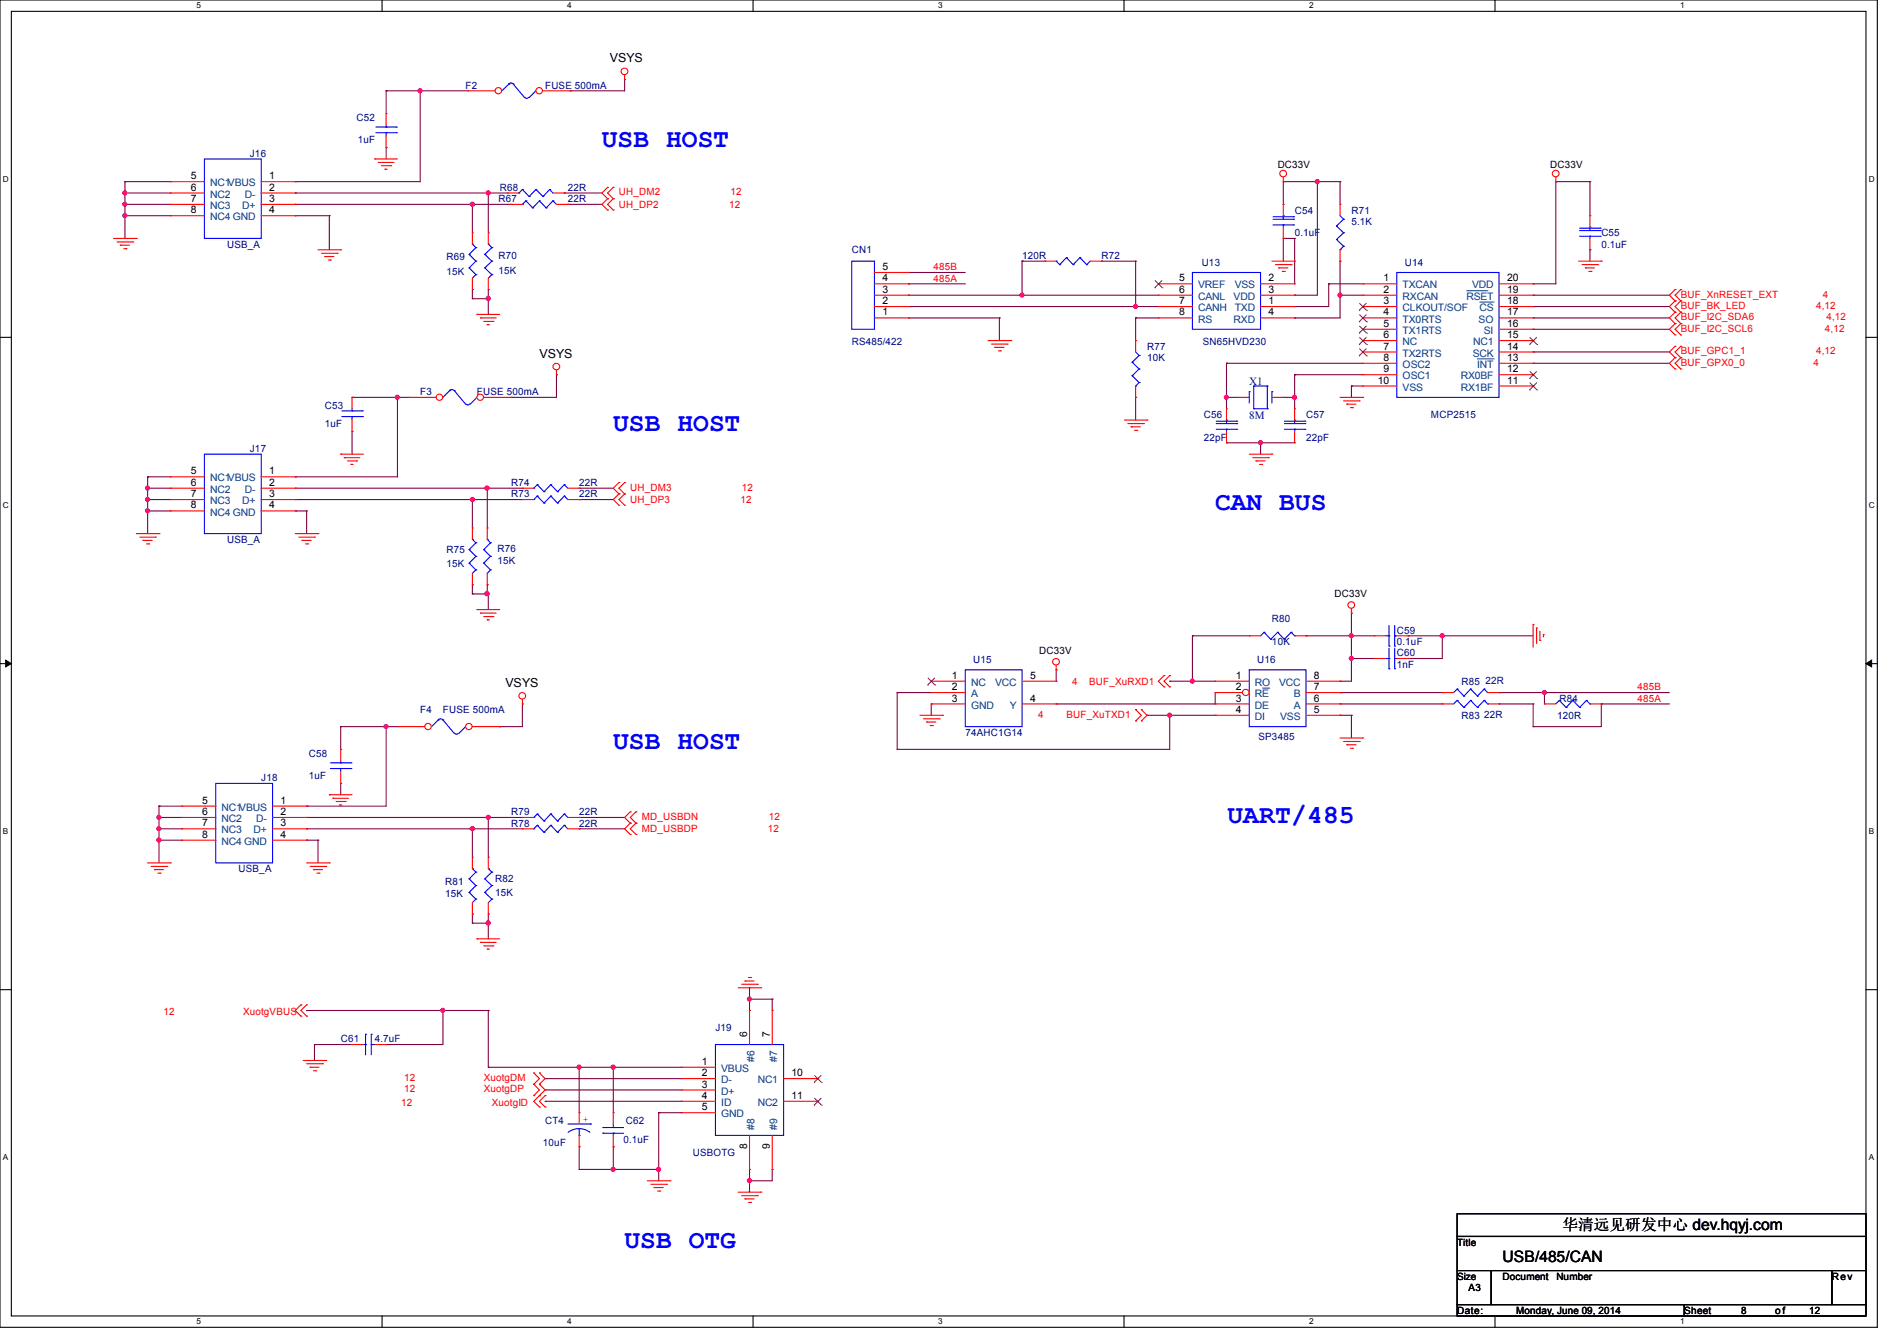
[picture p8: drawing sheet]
<svg xmlns="http://www.w3.org/2000/svg" width="297mm" height="210mm" viewBox="0 0 297 210" stroke-linecap="round" stroke-linejoin="round" font-family="sans-serif">
<path d="M0 0h293.9v207.9h-293.9zM1.8 1.8h290.3v204.3h-290.3z" fill="none" stroke="#000" stroke-width=".17"/>
<g fill="#fff">
<path d="M30.8 .2h.7v1.4h-.7z"/>
<path d="M30.8 206.2h.7v1.4h-.7z"/>
</g>
<path d="M59.8 0v1.8M59.8 206.1v1.8" fill="none" stroke="#000" stroke-width=".17"/>
<g fill="#fff">
<path d="M88.8 .2h.7v1.4h-.7z"/>
<path d="M88.8 206.2h.7v1.4h-.7z"/>
</g>
<path d="M117.9 0v1.8M117.9 206.1v1.8" fill="none" stroke="#000" stroke-width=".17"/>
<g fill="#fff">
<path d="M146.9 .2h.7v1.4h-.7z"/>
<path d="M146.9 206.2h.7v1.4h-.7z"/>
</g>
<path d="M176 0v1.8M176 206.1v1.8" fill="none" stroke="#000" stroke-width=".17"/>
<g fill="#fff">
<path d="M205 .2h.7v1.4h-.7z"/>
<path d="M205 206.2h.7v1.4h-.7z"/>
</g>
<path d="M234.1 0v1.8M234.1 206.1v1.8" fill="none" stroke="#000" stroke-width=".17"/>
<g fill="#fff">
<path d="M263.1 .2h.6v1.4h-.6z"/>
<path d="M263.1 206.2h.6v1.4h-.6z"/>
<path d="M.5 27.3h.9v1.4h-.9z"/>
<path d="M292.6 27.3h.9v1.4h-.9z"/>
<path d="M.5 78.4h.9v1.4h-.9z"/>
<path d="M292.6 78.4h.9v1.4h-.9z"/>
</g>
<path d="M0 52.8h1.8M292.1 52.8h1.8" fill="none" stroke="#000" stroke-width=".17"/>
<g fill="#fff">
<path d="M.5 129.5h.8v1.4h-.8z"/>
<path d="M292.6 129.5h.8v1.4h-.8z"/>
</g>
<path d="M0 103.9h1.8M292.1 103.9h1.8" fill="none" stroke="#000" stroke-width=".17"/>
<path d="M.9 103.4l.9 .5-.9 .5zM292.1 103.9l.9-.5v1z" fill="#000" stroke="#000" stroke-width=".16"/>
<g fill="#fff">
<path d="M.5 180.5h.8v1.4h-.8z"/>
<path d="M292.6 180.5h.8v1.4h-.8z"/>
</g>
<path d="M0 155h1.8M292.1 155h1.8M228.1 190.1h64v3.5h-64zM228.1 193.6h64v5.4h-64zM228.1 199h5.4v5.3h-5.4zM233.5 199h53.3v5.3h-53.3zM286.8 199h5.3v5.3h-5.3zM228.1 204.3h35.6v1.8h-35.6zM263.7 204.3h28.4v1.8h-28.4z" fill="none" stroke="#000" stroke-width=".17"/>
<g fill="none" stroke="#800040" stroke-width=".17">
<path d="M60.5 14.2h.1M60.5 14.2h12.7M60.5 14.2v3.6M65.8 14.2h.1M65.8 14.2v14.2h-19.6M89.2 14.2h.1M97.8 12.4h.1M97.8 12.4v1.8h-8.6M19.6 32h.1M19.6 30.2h.1M19.6 33.8h.1M19.6 28.4h.1"/>
<path d="M19.6 30.2h7.1M19.6 32h7.1M19.6 28.4h7.1M19.6 28.4v8.9M19.6 33.8h7.1M46.2 32h.1M46.2 30.2h.1M46.2 28.4h.1M46.2 33.8h.1M46.2 30.2h33.3M46.2 32h33.8M46.2 33.8h5.4"/>
<path d="M51.6 33.8h.1M51.6 33.8v5.3M60.5 23.1h.1M60.5 23.1v1.8M74 32h.1M74 32v4.4M76.5 30.2h.1M76.5 30.2v6.2M88.3 30.2h.1M88.3 30.2h5.9M88.9 32h.1M88.9 32h5.3"/>
<path d="M200.9 28.4h.1M200.9 37.3h.1M200.9 28.4h8.9M200.9 28.4v3.6M200.9 37.3v3.6M200.9 37.3h1.8M202.7 37.3h.1M202.7 37.3v7.1M206.2 28.4h.1M206.2 28.4v17.8h-3.5M209.8 28.4h.1M209.8 28.4v3.6"/>
<path d="M243.6 28.4h.1M243.6 28.4h5.3M243.6 28.4v16h-3.6M248.9 28.4h.1M248.9 39.1h.1M248.9 28.4v5.4M248.9 39.1v1.8M74 45.3h.1M74 46.8h.1M74 45.3v1.5M74 46.8h2.5M76.5 45.3h.1"/>
<path d="M76.5 46.8h.1M76.5 45.3v3.9M87.1 58.7h.1M87.1 58.7v3.5h-7.1M142.2 49.8h.1M142.2 44.4h.1M142.2 42.7h.1M142.2 46.2h.1M142.2 48h.1M142.2 46.2h39.2M142.2 49.8h14.3M142.2 44.4h8.9"/>
<path d="M142.2 48h39.2M142.2 42.7h8.9M156.5 49.8h.1M156.5 49.8v3.5M160 46.2h.1M160 40.9h.1M160 40.9h3.6M160 40.9v5.3M172.5 40.9h.1M172.5 40.9h5.3M177.8 49.8h.1M177.8 48h.1"/>
<path d="M177.8 40.9h.1M177.8 49.8h3.6M177.8 40.9v7.1M177.8 49.8v3.5M192 56.9h.1M192 56.9h21.4M192 56.9v7.1M202.7 46.2h.1M202.7 58.7h.1M202.7 48h.1M202.7 49.8h.1M202.7 58.7v5.3"/>
<path d="M202.7 58.7h10.7M208 44.4h.1M208 44.4h5.4M208 44.4v3.6h-5.3M209.8 40.9h.1M209.8 46.2h.1M209.8 46.2h3.6M209.8 40.9v8.9h-7.1M240 44.4h.1M240 48h.1M240 49.8h.1M240 51.6h.1"/>
<path d="M240 56.9h.1M240 55.1h.1M240 46.2h.1M240 46.2h21.4M240 49.8h21.4M240 48h21.4M240 51.6h21.4M240 56.9h21.4M240 55.1h21.4M23.1 78.2h.1M23.1 76.5h.1M23.1 74.7h.1"/>
<path d="M23.1 76.5h3.6M23.1 78.2h3.6M23.1 74.7v8.9M23.1 74.7h3.6M46.2 78.2h.1M46.2 74.7h.1M46.2 76.5h.1M46.2 76.5h35.6M46.2 78.2h35.6M55.1 62.2h.1M55.1 67.6h.1M55.1 62.2h8.9"/>
<path d="M55.1 67.6v3.5M62.2 62.2h.1M62.2 62.2v12.5h-16M74 78.2h.1M74 78.2v4.5M76.3 76.5h.1M76.3 76.5v6.2M80 62.2h.1M90.7 76.5h.1M90.7 78.2h.1M90.7 76.5h5.3M90.7 78.2h5.3"/>
<path d="M177.8 62.2h.1M177.8 62.2v3.6M192 62.2h.1M192 69.3h.1M192 62.2h1.8M192 69.3h10.7M197.4 69.3h.1M197.4 69.3v1.8M200.9 62.2h.1M200.9 62.2h1.8M202.7 62.2h.1M211.6 60.5h.1"/>
<path d="M211.6 60.5h1.8M211.6 60.5v1.7M23.1 80h.1M23.1 80h3.6M46.2 80h.1M46.2 80h1.8M48 80h.1M48 80v3.6M74 91.6h.1M74 93h.1M74 91.6v1.4M74 93h2.5"/>
<path d="M76.3 93h.1M76.3 91.6h.1M76.3 91.6v1.4M76.5 93h.1M76.5 93v2.5M186.7 99.6h.1M186.7 99.6h8.9M186.7 99.6v7.1M204.5 99.6h.1M204.5 99.6h10.6M211.6 99.6h.1M211.6 96h.1"/>
<path d="M211.6 96v10.7h-1.8M220.5 99.6h.1M220.5 99.6h19.5M225.8 99.6h.1M225.8 99.6v3.5h-5.3M53.3 113.8h.1M53.3 113.8h8.9M53.3 113.8v3.5M60.5 113.8h.1M60.5 113.8v12.4h-12.5M78.2 113.8h.1M81.8 110.2h.1"/>
<path d="M81.8 110.2v3.6h-3.6M140.5 117.3h.1M140.5 108.5h.1M140.5 108.5v8.8M140.5 108.5h5.3M145.8 110.2h.1M145.8 110.2v1.8M165.4 110.2h.1M165.4 104.9h.1M165.4 104.9v1.8M179.6 112h.1M179.6 112h10.6"/>
<path d="M183.1 112h.1M183.1 106.7h.1M183.1 112v5.3h-42.6M183.1 106.7h7.1M186.7 106.7h.1M190.2 108.5h.1M190.2 108.5v1.7h-24.8M209.8 106.7h.1M209.8 108.5h.1M209.8 112h.1M209.8 110.2h.1M209.8 112h1.8"/>
<path d="M209.8 108.5h16M209.8 110.2h16M211.6 112h.1M211.6 103.1h.1M211.6 112v3.6M211.6 103.1h3.5M220.5 103.1h.1M234.7 108.5h.1M234.7 110.2h.1M234.7 108.5h26.7M234.7 110.2h5.3M240 110.2h.1"/>
<path d="M240 113.8h.1M240 110.2v3.6M241.8 108.5h.1M241.8 108.5v1.7M250.7 110.2h.1M250.7 110.2v3.6h-10.7M250.7 110.2h10.7M24.9 129.8h.1M24.9 128h.1M24.9 131.6h.1M24.9 126.2h.1M24.9 128h3.5"/>
<path d="M24.9 129.8h3.5M24.9 126.2h3.5M24.9 126.2v8.9M24.9 131.6h3.5M48 126.2h.1M48 128h.1M48 129.8h.1M48 131.6h.1M48 128h33.8M48 129.8h33.8M48 131.6h1.8M49.8 131.6h.1"/>
<path d="M49.8 131.6v3.5M53.3 122.7h.1M53.3 122.7v1.8M74 129.8h.1M74 129.8v4.4M76.5 128h.1M76.5 128v6.2M90.7 128h.1M90.7 129.8h.1M90.7 128h7.1M90.7 129.8h7.1M48 158.2h.1"/>
<path d="M48 158.2h28.5M69.3 158.2h.1M69.3 158.2v5.4h-8.8M74 144.6h.1M74 143.1h.1M74 143.1v1.5M74 144.6h2.5M76.5 144.6h.1M76.5 143.1h.1M76.5 158.2h.1M76.5 143.1v3.9M76.5 158.2v8.9"/>
<path d="M117.3 156.5h.1M117.3 154.7h.1M117.3 154.7v3.5M117.3 156.5h3.6M120.9 156.5h.1M120.9 156.5v1.7M49.2 163.6h.1M49.2 163.6h5.9M49.2 163.6v2.5M60.5 163.6h.1M76.5 167.1h.1M76.5 167.1h30.2"/>
<path d="M85.3 168.9h.1M85.3 170.7h.1M85.3 172.5h.1M85.3 168.9h21.4M85.3 170.7h21.4M85.3 172.5h21.4M90.7 167.1h.1M90.7 179.6h.1M90.7 167.1v7.1M90.7 179.6v3.5M96 167.1h.1M96 179.6h.1"/>
<path d="M96 167.1v7.1M96 179.6v3.5M103.1 174.2h.1M103.1 174.2h3.6M103.1 174.2v10.7M90.7 183.1h.1M90.7 183.1h12.4M96 183.1h.1M103.1 183.1h.1M117.3 184.9h.1M117.3 183.1h.1M117.3 183.1v3.6"/>
<path d="M120.9 183.1h.1M120.9 183.1v1.8h-3.6"/>
</g>
<g fill="#f0f" stroke="#f0f" stroke-width=".17">
<circle cx="62.2" cy="62.2" r=".32"/>
<circle cx="74" cy="78.2" r=".33"/>
<circle cx="65.8" cy="14.2" r=".32"/>
<circle cx="76.4" cy="46.7" r=".33"/>
<circle cx="74" cy="32" r=".33"/>
<circle cx="76.4" cy="30.2" r=".32"/>
<circle cx="76.4" cy="144.5" r=".33"/>
<circle cx="74" cy="129.8" r=".33"/>
<circle cx="76.4" cy="128" r=".32"/>
<circle cx="60.4" cy="113.8" r=".32"/>
<circle cx="206.2" cy="28.4" r=".32"/>
<circle cx="192" cy="62.2" r=".32"/>
<circle cx="183.1" cy="112" r=".32"/>
<circle cx="211.6" cy="99.5" r=".32"/>
<circle cx="225.8" cy="99.5" r=".32"/>
<circle cx="186.7" cy="106.7" r=".32"/>
<circle cx="241.8" cy="108.4" r=".32"/>
<circle cx="211.6" cy="103.1" r=".32"/>
<circle cx="209.8" cy="46.2" r=".32"/>
<circle cx="197.3" cy="69.3" r=".32"/>
<circle cx="160" cy="46.2" r=".32"/>
<circle cx="177.8" cy="48" r=".32"/>
<circle cx="202.7" cy="62.2" r=".32"/>
<circle cx="19.5" cy="32" r=".32"/>
<circle cx="19.5" cy="30.2" r=".32"/>
<circle cx="19.5" cy="33.8" r=".32"/>
<circle cx="23.1" cy="76.4" r=".32"/>
<circle cx="23.1" cy="80" r=".32"/>
<circle cx="23.1" cy="78.2" r=".32"/>
<circle cx="76.3" cy="76.4" r=".33"/>
<circle cx="24.9" cy="128" r=".32"/>
<circle cx="24.9" cy="131.6" r=".32"/>
<circle cx="24.9" cy="129.8" r=".32"/>
<circle cx="103.1" cy="183.1" r=".32"/>
<circle cx="96" cy="167.1" r=".32"/>
<circle cx="90.7" cy="167.1" r=".32"/>
<circle cx="96" cy="183.1" r=".32"/>
<circle cx="117.3" cy="156.4" r=".32"/>
<circle cx="117.3" cy="184.9" r=".32"/>
<circle cx="69.3" cy="158.2" r=".32"/>
<circle cx="76.2" cy="93" r=".34"/>
</g>
<g fill="none" stroke="#f00" stroke-width=".17">
<path d="M60.5 17.8h.1M60.5 17.8v1.8M97.8 12.4h.1M97.8 11.7v.7M17.8 37.3h3.5M18.3 37.9h2.5M18.8 38.4h.1M18.8 38.4h1.5M19.4 38.9h.3M19.7 38.9h.1M20.8 37.9h.1M21.3 37.3h.1"/>
<path d="M49.8 39.1h3.5M50.3 39.7h2.5M52.8 39.7h.1M53.3 39.1h.1M58.7 24.9h.1M58.7 24.9h3.5M59.2 25.4h.1M59.2 25.4h2.5M59.7 26h1.5M60.3 26.5h.1M60.3 26.5h.3M60.5 23.1h.1"/>
<path d="M60.5 21.3v1.8M61.2 26h.1M76.5 36.4h.1M76.5 36.4v1.8M95.1 31.1h.1M95.1 29.3h.1M95.1 32.9h.1M95.1 29.3l-.9 .9 .9 .9M95.1 31.1l-.9 .9 .9 .9M96 29.3h.1M96 31.1h.1M96 32.9h.1"/>
<path d="M96 29.3l-.9 .9 .9 .9M96 31.1l-.9 .9 .9 .9M200.9 28.4h.1M200.9 27.7v.7M243.6 28.4h.1M243.6 27.7v.7M50.8 40.2h.1M50.8 40.2h1.5M51.4 40.7h.3M51.7 40.7h.1M74.7 49.2h.1M74.7 49.2h3.5"/>
<path d="M75.2 49.8h.1M75.2 49.8h2.5M75.7 50.3h1.5M76.3 50.8h.1M76.3 50.8h.3M76.5 45.3h.1M76.5 43.6v1.7M77.2 50.3h.1M87.1 58.7h.1M87.1 58v.7M154.7 53.3h3.5M155.2 53.9h2.5"/>
<path d="M155.7 54.4h.1M155.7 54.4h1.5M156.3 54.9h.3M156.6 54.9h.1M157.7 53.9h.1M158.2 53.3h.1M199.1 40.9h3.6M199.7 41.4h2.4M200.2 42h.1M200.2 42h1.4M200.7 42.5h.4M201.1 42.5h.1"/>
<path d="M202.1 41.4h.1M202.7 40.9h.1M247.1 40.9h3.6M247.7 41.4h2.4M248.2 42h.1M248.2 42h1.4M248.8 42.5h.3M249.1 42.5h.1M250.1 41.4h.1M250.7 40.9h.1M262.3 50.7h.1M262.3 52.5h.1"/>
<path d="M262.3 45.3h.1M262.3 47.1h.1M262.3 56h.1M262.3 57.8h.1M262.3 48.9h.1M262.3 54.2h.1M262.3 50.7l-.9 .9 .9 .9M262.3 45.3l-.9 .9 .9 .9M262.3 56l-.9 .9 .9 .9M262.3 47.1l-.9 .9 .9 .9M262.3 48.9l-.9 .9 .9 .9M262.3 54.2l-.9 .9 .9 .9"/>
<path d="M263.1 52.5h.1M263.1 50.7h.1M263.1 47.1h.1M263.1 45.3h.1M263.1 57.8h.1M263.1 56h.1M263.1 48.9h.1M263.1 54.2h.1M263.1 50.7l-.8 .9 .8 .9M263.1 45.3l-.8 .9 .8 .9M263.1 56l-.8 .9 .8 .9M263.1 47.1l-.8 .9 .8 .9"/>
<path d="M263.1 48.9l-.8 .9 .8 .9M263.1 54.2l-.8 .9 .8 .9M26.7 74.7h.1M26.7 76.5h.1M26.7 78.2h.1M26.7 74.7h5.3M26.7 76.5h5.3M26.7 78.2h5.3M40.9 74.7h5.3M40.9 76.5h5.3M40.9 78.2h5.3M46.2 74.7h.1"/>
<path d="M46.2 76.5h.1M46.2 78.2h.1M53.3 71.1h.1M53.3 71.1h3.6M53.9 71.7h.1M53.9 71.7h2.4M54.4 72.2h1.4M54.9 72.7h.1M54.9 72.7h.4M55.8 72.2h.1M96.9 77.3h.1M96.9 75.6h.1"/>
<path d="M96.9 79.1h.1M96.9 75.6l-.9 .9 .9 .8M96.9 77.3l-.9 .9 .9 .9M97.8 75.6h.1M97.8 77.3h.1M97.8 79.1h.1M97.8 75.6l-.9 .9 .9 .8M97.8 77.3l-.9 .9 .9 .9M176 65.8h3.6M176.6 66.3h2.4M177.1 66.8h.1M177.1 66.8h1.4"/>
<path d="M177.6 67.4h.4M178 67.4h.1M179 66.3h.1M179.6 65.8h.1M195.6 71.1h3.5M196.1 71.7h2.5M196.6 72.2h.1M196.6 72.2h1.5M197.2 72.7h.3M197.5 72.7h.1M198.6 71.7h.1M199.1 71.1h.1"/>
<path d="M202.7 64h.1M202.7 69.3h.1M202.7 64v1.8M202.7 67.6v1.7M209.8 62.2h3.6M210.4 62.8h2.4M210.9 63.3h.1M210.9 63.3h1.4M211.4 63.8h.4M211.8 63.8h.1M212.8 62.8h.1M213.4 62.2h.1"/>
<path d="M21.3 83.6h3.6M21.9 84.1h2.4M22.4 84.6h.1M22.4 84.6h1.4M22.9 85.2h.4M23.3 85.2h.1M24.3 84.1h.1M24.9 83.6h.1M26.7 80h.1M26.7 80h5.3M40.9 80h5.3M46.2 80h.1"/>
<path d="M46.2 83.6h3.6M46.8 84.1h2.4M47.3 84.6h.1M47.3 84.6h1.4M47.8 85.2h.4M48.2 85.2h.1M49.2 84.1h.1M49.8 83.6h.1M74 91.6h.1M74 82.7h.1M74 82.7v1.8M74 89.8v1.8"/>
<path d="M74.7 95.5h.1M74.7 95.5h3.5M75.2 96h.1M75.2 96h2.5M75.7 96.6h1.5M76.3 97.1h.1M76.3 91.6h.1M76.3 82.7h.1M76.3 97.1h.3M76.3 82.7v1.8M76.3 89.8v1.8M77.2 96.6h.1"/>
<path d="M195.6 99.6h.1M195.6 99.6h1.8M202.7 99.6h1.8M204.5 99.6h.1M211.6 96h.1M211.6 95.3v.7M215.1 99.6h.1M215.1 99.6h1.8M218.7 99.6h1.8M220.5 99.6h.1M240 97.8h.1M240 97.8v3.5"/>
<path d="M240.6 98.3h.1M240.6 98.3v2.5M241.1 98.8v1.5M241.6 99.4h.1M241.6 99.4v.3M81.8 110.2h.1M81.8 109.5v.7M144 112h3.6M144.6 112.6h2.4M145.1 113.1h.1M145.1 113.1h1.4M145.6 113.6h.4"/>
<path d="M146 113.6h.1M147 112.6h.1M147.6 112h.1M165.4 104.9h.1M165.4 104.2v.7M177.8 112.9h.1M177.8 111.1h.1M177.8 111.1l.9 .9-.9 .9M178.7 111.1h.1M178.7 112.9h.1M178.7 111.1l.9 .9-.9 .9M182.2 107.6h.1"/>
<path d="M182.2 105.8h.1M182.2 105.8l-.8 .9 .8 .9M183.1 107.6h.1M183.1 105.8h.1M183.1 105.8l-.9 .9 .9 .9M209.8 115.6h3.6M210.4 116.1h2.4M210.9 116.6h.1M210.9 116.6h1.4M211.4 117.2h.4M211.8 117.2h.1M212.8 116.1h.1"/>
<path d="M213.4 115.6h.1M215.1 103.1h.1M215.1 103.1h1.8M218.7 103.1h1.8M220.5 103.1h.1M225.8 108.5h.1M225.8 110.2h.1M225.8 108.5h1.8M225.8 110.2h1.8M232.9 108.5h1.8M232.9 110.2h1.8M234.7 108.5h.1"/>
<path d="M234.7 110.2h.1M241.1 100.3h.1M23.1 135.1h3.6M23.7 135.7h2.4M24.2 136.2h.1M24.2 136.2h1.4M24.7 136.7h.4M25.1 136.7h.1M26.1 135.7h.1M26.7 135.1h.1M48 135.1h3.6M48.6 135.7h2.4"/>
<path d="M49.1 136.2h.1M49.1 136.2h1.4M49.6 136.7h.4M50 136.7h.1M51 135.7h.1M51.6 124.5h.1M51.6 135.1h.1M51.6 124.5h3.5M52.1 125h.1M52.1 125h2.5M52.6 125.5h1.5M53.2 126.1h.1"/>
<path d="M53.2 126.1h.3M54.1 125.5h.1M98.7 128.9h.1M98.7 127.1h.1M98.7 130.7h.1M98.7 127.1l-.9 .9 .9 .9M98.7 128.9l-.9 .9 .9 .9M99.6 127.1h.1M99.6 128.9h.1M99.6 130.7h.1M99.6 127.1l-.9 .9 .9 .9M99.6 128.9l-.9 .9 .9 .9"/>
<path d="M47.1 157.4h.1M47.1 159.1h.1M47.1 157.4l-.9 .8 .9 .9M48 157.4h.1M48 159.1h.1M48 157.4l-.9 .8 .9 .9M74.7 147h.1M74.7 147h3.5M75.2 147.6h.1M75.2 147.6h2.5M75.7 148.1h1.5M76.3 148.6h.1"/>
<path d="M76.3 148.6h.3M77.2 148.1h.1M115.6 154.7h3.5M116.1 154.1h2.5M116.6 153.6h.1M116.6 153.6h1.5M117.2 153.1h.3M117.3 158.2h.1M117.3 158.2v5.4M117.5 153.1h.1M118.6 154.1h.1M119.1 154.7h.1"/>
<path d="M120.9 158.2h.1M120.9 158.2v5.4M47.5 166.1h3.5M48 166.6h2.5M48.6 167.1h.1M48.6 167.1h1.4M49.1 167.7h.3M49.4 167.7h.1M50.5 166.6h.1M51 166.1h.1M83.6 168h.1M83.6 169.8h.1"/>
<path d="M83.6 171.6h.1M83.6 168l.9 .9-.9 .9M83.6 169.8l.9 .9-.9 .9M84.5 171.6h.1M84.5 173.4h.1M84.5 169.8h.1M84.5 168h.1M84.5 169.8l.8 .9-1.7 1.8 .9 .9M84.5 168l.8 .9-.8 .9M85.3 171.6h.1M85.3 173.4h.1M85.3 171.6l-.8 .9 .8 .9"/>
<path d="M106.7 167.1h.1M106.7 168.9h.1M106.7 170.7h.1M106.7 172.5h.1M106.7 174.2h.1M106.7 167.1h5.3M106.7 168.9h5.3M106.7 170.7h5.3M106.7 172.5h5.3M106.7 174.2h5.3M117.3 177.8v5.3M120.9 177.8v5.3"/>
<path d="M122.7 168.9h5.3M122.7 172.5h5.3M128 168.9h.1M128 172.5h.1M101.3 184.9h3.6M101.9 185.5h2.5M102.4 186h.1M102.4 186h1.4M103 186.5h.3M103.3 186.5h.1M104.4 185.5h.1M104.9 184.9h.1"/>
<path d="M115.6 186.7h3.5M116.1 187.2h2.5M116.6 187.7h.1M116.6 187.7h1.5M117.2 188.3h.3M117.3 183.1h.1M117.5 188.3h.1M118.6 187.2h.1M119.1 186.7h.1M120.9 183.1h.1"/>
<circle cx="97.8" cy="11.2" r=".52"/>
<circle cx="200.9" cy="27.2" r=".52"/>
<circle cx="243.6" cy="27.2" r=".52"/>
<circle cx="87.1" cy="57.4" r=".52"/>
<circle cx="211.6" cy="94.7" r=".52"/>
<circle cx="81.8" cy="109" r=".52"/>
<circle cx="165.3" cy="103.6" r=".52"/>
</g>
<g fill="none" stroke="#00f" stroke-width=".17">
<path d="M58.8 19.9h3.3M60.5 19.9h.1M60.5 19.6v.3M62.1 19.9h.1M58.8 20.8h3.3M60.5 20.8h.1M60.5 20.8v.5M62.1 20.8h.1M75.9 39.8h.1M75.9 39.8l1.1 1.1M76.5 38.2h.1M76.5 38.2l.5 .6"/>
<path d="M77 38.8h.1M77 38.8l-1.1 1M75.9 42h.1M75.9 42l1.1 1M77 43h.1M77 40.9h.1M77 43l-.5 .6M77 40.9l-1.1 1.1M32 71.1h8.9v12.5h-8.9zM70.4 61.2l.3-.2 .4 .2M70.4 61.2h.1M70.4 61.2l-1.1 1"/>
<path d="M71.1 61.2h.1M71.1 61.2l1.8 2.1M72.9 63.2l.3 .2 .3-.2M74.7 62.2h.1M74.7 62.2l-1.1 1.1M201.1 66.3h3.2M201.1 67.2h3.2M202.7 67.2h.1M202.7 65.8h.1M202.7 65.8v.5M202.7 67.2v.4M204.3 66.3h.1"/>
<path d="M204.3 67.2h.1M73.4 88.2h.1M73.4 86.1h.1M73.4 88.2l1.1 1M73.4 86.1l1.1 1M74 84.5h.1M74 84.5l.5 .5M74.5 89.2h.1M74.5 87.1h.1M74.5 85h.1M74.5 89.2l-.5 .6M74.5 87.1l-1.1 1.1"/>
<path d="M74.5 85l-1.1 1.1M75.7 88.2h.1M75.7 86.1h.1M75.7 88.2l1.1 1M75.7 86.1l1.1 1M76.3 84.5h.1M76.3 84.5l.5 .5M76.8 89.2h.1M76.8 87.1h.1M76.8 85h.1M76.8 89.2l-.5 .6M76.8 87.1l-1.1 1.1"/>
<path d="M76.8 85l-1.1 1.1M197.9 99h.1M197.9 99l-.5 .6M197.9 99l1.1 1.1M200 99h.1M200 99l-1 1.1M200 99l1.1 1.1M202.1 99h.1M202.1 99l-1 1.1M202.1 99l.6 .6M202.7 99.6h.1M216.9 99.6h.6"/>
<path d="M217.5 99.6h.1M217.5 98v3.2M218.4 99.6h.1M218.4 98v3.2M218.4 99.6h.3M199 100.1h.1M201.1 100.1h.1M216.9 103.1h.6M217.5 104.7h.1M217.5 103.1h.1M217.5 101.2h.1M217.5 101.5v3.2"/>
<path d="M218.4 103.1h.1M218.4 104.7h.1M218.4 101.2h.1M218.4 103.1h.3M218.4 101.5v3.2M228.1 107.9h.1M228.1 109.7h.1M228.1 107.9l-.5 .6M228.1 107.9l1.1 1.1M228.1 109.7l-.5 .5M228.1 109.7l1.1 1.1M229.2 109h.1"/>
<path d="M229.2 110.8h.1M230.3 107.9h.1M230.3 109.7h.1M230.3 107.9l-1.1 1.1M230.3 107.9l1 1.1M230.3 109.7l-1.1 1.1M230.3 109.7l1 1.1M231.3 109h.1M231.3 110.8h.1M232.4 107.9h.1M232.4 109.7h.1M232.4 107.9l-1.1 1.1"/>
<path d="M232.4 107.9l.5 .6M232.4 109.7l-1.1 1.1M232.4 109.7l.5 .5M232.9 108.5h.1M232.9 110.2h.1M112 163.6h10.7v14.2h-10.7z"/>
</g>
<path d="M201.1 66h3.2M204.3 66h.1" fill="none" stroke="#00f" stroke-width=".17" stroke-dasharray="46165305"/>
<path d="M127.4 169.5h.1M127.4 173.1h.1M127.5 168.4l1.1 1.1M127.5 171.9l1.1 1.2M128.6 168.4l-1.2 1.1M128.6 171.9l-1.2 1.2M128.6 169.5h.1M128.6 173.1h.1" fill="none" stroke="#804000" stroke-width=".16"/>
<circle cx="68.8" cy="62.2" r=".5" fill="#fff" stroke="#f00" stroke-width=".17"/>
<path d="M64 62.2h.1M64 62.2h4.3" fill="none" stroke="#f00" stroke-width=".17"/>
<circle cx="75.2" cy="62.2" r=".5" fill="#fff" stroke="#f00" stroke-width=".17"/>
<g fill="none" stroke="#f00" stroke-width=".17">
<path d="M213.4 44.4h.1M213.4 46.2h.1M213.4 48h.1M213.4 49.8h.1M213.4 51.6h.1M213.4 53.3h.1M213.4 55.1h.1M213.4 56.9h.1M213.4 58.7h.1M213.4 44.4h5.3M213.4 46.2h5.3M213.4 48h5.3"/>
<path d="M213.4 49.8h5.3M213.4 51.6h5.3M213.4 53.3h5.3M213.4 55.1h5.3M213.4 56.9h5.3M213.4 58.7h5.3M234.7 44.4h5.3M234.7 46.2h5.3M234.7 48h5.3M234.7 49.8h5.3M234.7 51.6h5.3M234.7 53.3h5.3"/>
<path d="M234.7 55.1h5.3M234.7 56.9h5.3M234.7 58.7h5.3M240 58.7h.1M240 56.9h.1M240 55.1h.1M240 53.3h.1M240 51.6h.1M240 49.8h.1M240 48h.1M240 46.2h.1M240 44.4h.1"/>
<path d="M75.7 62.2h4.3M80 62.2h.1M213.4 60.5h.1M213.4 60.5h5.3M234.7 60.5h5.3M240 60.5h.1M190.2 106.7h.1M190.2 106.7h5.4"/>
</g>
<path d="M218.7 42.7h16v19.5h-16zM195.6 104.9h8.9v8.9h-8.9z" fill="none" stroke="#00f" stroke-width=".17"/>
<g fill="none" stroke="#804000" stroke-width=".16">
<path d="M212.8 48.6h.1M212.8 50.4h.1M212.8 52.2h.1M212.8 54h.1M212.8 55.7h.1M212.8 47.5l1.2 1.1M212.8 49.3l1.2 1.1M212.8 51l1.2 1.2M212.8 52.8l1.2 1.2M212.8 54.6l1.2 1.1M213.9 47.5l-1.1 1.1M213.9 49.3l-1.1 1.1"/>
<path d="M213.9 51l-1.1 1.2M213.9 52.8l-1.1 1.2M213.9 54.6l-1.1 1.1M214 48.6h.1M214 50.4h.1M214 52.2h.1M214 54h.1M214 55.7h.1M239.5 59.3h.1M239.5 54h.1M239.5 59.9l1.1 1.2M239.5 58.1l1.1 1.2"/>
<path d="M239.5 52.8l1.1 1.2M240.6 59.9l-1.1 1.2M240.6 58.1l-1.1 1.2M240.6 52.8l-1.1 1.2M240.6 59.3h.1M240.6 54h.1M239.5 61.1h.1M240.6 61.1h.1"/>
</g>
<path d="M229.6 45.5h3.3M231.2 56.2h2.6M231.6 47.3h2.2M232.9 45.5h.1M233.8 56.2h.1M233.8 47.3h.1" fill="none" stroke="#004080" stroke-width=".16"/>
<circle cx="195" cy="108.4" r=".5" fill="#fff" stroke="#f00" stroke-width=".17"/>
<g fill="none" stroke="#f00" stroke-width=".17">
<path d="M26.7 28.4h.1M26.7 30.2h.1M26.7 32h.1M26.7 33.8h.1M26.7 28.4h5.3M26.7 30.2h5.3M26.7 32h5.3M26.7 33.8h5.3M40.9 28.4h5.3M40.9 30.2h5.3M40.9 32h5.3M40.9 33.8h5.3"/>
<path d="M46.2 28.4h.1M46.2 30.2h.1M46.2 32h.1M46.2 33.8h.1M74 36.4h.1M74 36.4v1.8M80 32h.1M80 32h1.8M87.1 32h1.8M88.9 32h.1M200.9 32h.1M200.9 37.3h.1"/>
<path d="M200.9 32v1.8M200.9 35.6v1.7M209.8 32h.1M209.8 32v1.8M209.8 39.1v1.8M248.9 33.8h.1M248.9 39.1h.1M248.9 33.8v1.8M248.9 37.3v1.8M74 45.3h.1M74 43.6v1.7M136.9 49.8h5.3"/>
<path d="M136.9 48h5.3M136.9 46.2h5.3M136.9 44.4h5.3M136.9 42.7h5.3M142.2 49.8h.1M142.2 48h.1M142.2 46.2h.1M142.2 44.4h.1M142.2 42.7h.1M163.6 40.9h.1M163.6 40.9h1.8M170.7 40.9h1.8"/>
<path d="M172.5 40.9h.1M177.8 53.3h.1M177.8 53.3v1.8M181.4 44.4h.1M181.4 46.2h.1M181.4 48h.1M181.4 49.8h.1M181.4 49.8h5.3M181.4 48h5.3M181.4 46.2h5.3M181.4 44.4h5.3M197.4 49.8h5.3"/>
<path d="M197.4 48h5.3M197.4 46.2h5.3M197.4 44.4h5.3M202.7 49.8h.1M202.7 48h.1M202.7 46.2h.1M202.7 44.4h.1M209.8 40.9h.1M81.8 76.5h.1M81.8 78.2h.1M81.8 76.5h1.8M81.8 78.2h1.8"/>
<path d="M88.9 76.5h1.8M88.9 78.2h1.8M90.7 76.5h.1M90.7 78.2h.1M177.8 62.2h.1M177.8 60.5v1.7M192 64h.1M192 69.3h.1M192 64v1.8M192 67.6v1.7M193.8 62.2h.1M193.8 62.2h1.8"/>
<path d="M199.1 62.2h1.8M200.9 62.2h.1M53.3 117.3h.1M53.3 117.3v1.8M145.8 106.7h.1M145.8 108.5h.1M145.8 110.2h.1M145.8 108.5h5.3M145.8 110.2h5.3M145.8 106.7h5.3M160 110.2h5.4M160 106.7h5.4"/>
<path d="M165.4 110.2h.1M165.4 106.7h.1M190.2 108.5h.1M190.2 110.2h.1M190.2 112h.1M190.2 108.5h4.3M190.2 110.2h5.4M190.2 112h5.4M204.5 108.5h5.3M204.5 110.2h5.3M204.5 112h5.3M204.5 106.7h5.3"/>
<path d="M209.8 112h.1M209.8 110.2h.1M209.8 108.5h.1M209.8 106.7h.1M28.4 126.2h.1M28.4 128h.1M28.4 129.8h.1M28.4 131.6h.1M28.4 126.2h5.4M28.4 128h5.4M28.4 129.8h5.4M28.4 131.6h5.4"/>
<path d="M42.7 126.2h5.3M42.7 128h5.3M42.7 129.8h5.3M42.7 131.6h5.3M48 126.2h.1M48 128h.1M48 129.8h.1M48 131.6h.1M53.3 122.7h.1M53.3 120.9v1.8M74 134.2h.1M74 134.2v1.8"/>
<path d="M76.5 134.2h.1M76.5 134.2v1.8M81.8 129.8h.1M81.8 128h.1M81.8 128h1.8M81.8 129.8h1.8M88.9 128h1.8M88.9 129.8h1.8M90.7 129.8h.1M90.7 128h.1M74 143.1h.1M74 141.4v1.7"/>
<path d="M76.5 143.1h.1M76.5 141.4v1.7M55.1 163.6h.1M55.1 163.6h1.8M58.7 163.6h1.8M60.5 163.6h.1M90.7 174.2h.1M90.7 179.6h.1M90.7 174.2v1.8M90.7 177.8v1.8M96 179.6h.1M96 174.2h.1"/>
<path d="M96 174.2v1.8M96 177.8v1.8"/>
</g>
<path d="M197.6 107.8h1.1M198.7 107.8h.1" fill="none" stroke="#004080" stroke-width=".16"/>
<g fill="none" stroke="#00f" stroke-width=".17">
<path d="M79.6 13.1a.54 .54 0 0 1 .7 0M79.7 13.2h.1M79.7 13.2l-1.1 1M80.3 13.2h.1M80.3 13.2l1.8 2.1M82.2 15.2l.3 .2 .3-.2M83.9 14.2h.1M83.9 14.2l-1.1 1.1M32 24.9h8.9v12.4h-8.9zM73.4 39.8h.1M73.4 39.8l1.1 1.1M74 38.2h.1"/>
<path d="M74 38.2l.5 .6M74.5 38.8h.1M74.5 38.8l-1.1 1M81.8 32h.1M82.3 31.5h.1M82.3 31.5l1.1 1.1M82.3 31.5l-.5 .5M83.4 32.6h.1M84.5 31.5h.1M84.5 31.5l1 1.1M84.5 31.5l-1.1 1.1M85.5 32.6h.1"/>
<path d="M86.6 31.5h.1M86.6 31.5l.5 .5M86.6 31.5l-1.1 1.1M199.3 34.3h3.2M199.3 35.2h3.2M200.9 35.2h.1M200.9 33.8h.1M200.9 33.8v.5M200.9 35.2v.4M202.5 34.3h.1M202.5 35.2h.1M209.3 35.4h.1"/>
<path d="M209.3 37.5h.1M209.3 35.4l1.1 1M209.3 37.5l1.1 1.1M209.8 39.1h.1M209.8 33.8l.6 .5M210.4 34.3h.1M210.4 36.4h.1M210.4 38.6h.1M210.4 34.3l-1.1 1.1M210.4 36.4l-1.1 1.1M210.4 38.6l-.6 .5M247.3 36.1h3.2"/>
<path d="M247.3 37h3.2M248.9 37h.1M248.9 35.6h.1M248.9 35.6v.5M248.9 37v.3M250.5 36.1h.1M250.5 37h.1M73.4 42h.1M73.4 42l1.1 1M74.5 43h.1M74.5 40.9h.1M74.5 43l-.5 .6"/>
<path d="M74.5 40.9l-1.1 1.1M133.3 40.9h3.6v10.7h-3.6zM165.4 40.9h.1M165.4 40.9l.5 .5M165.9 41.4h.1M167 40.3h.1M167 40.3l1 1.1M167 40.3l-1.1 1.1M168 41.4h.1M169.1 40.3h.1M169.1 40.3l1 1.1M169.1 40.3l-1.1 1.1"/>
<path d="M170.1 41.4h.1M170.7 40.9l-.6 .5M177.2 56.7h.1M177.2 58.8h.1M177.2 56.7l1.2 1.1M177.2 58.8l1.2 1.1M177.8 55.1l.6 .6M178.4 55.7h.1M178.4 57.8h.1M178.4 59.9h.1M178.4 55.7l-1.2 1M178.4 57.8l-1.2 1"/>
<path d="M178.4 59.9l-.6 .6M186.7 42.7h10.7v8.9h-10.7zM83.6 76.5h.1M83.6 78.2h.1M84.1 75.9h.1M84.1 77.7h.1M84.1 75.9l1.1 1.1M84.1 75.9l-.5 .6M84.1 77.7l1.1 1.1M84.1 77.7l-.5 .5M85.2 77h.1M85.2 78.8h.1"/>
<path d="M86.2 75.9h.1M86.2 77.7h.1M86.2 75.9l1.1 1.1M86.2 75.9l-1 1.1M86.2 77.7l1.1 1.1M86.2 77.7l-1 1.1M87.3 77h.1M87.3 78.8h.1M88.3 75.9h.1M88.3 77.7h.1M88.3 75.9l.6 .6M88.3 75.9l-1 1.1"/>
<path d="M88.3 77.7l.6 .5M88.3 77.7l-1 1.1M177.8 60.5h.1M190.4 66.3h3.2M190.4 67.2h3.2M192 67.2h.1M192 65.8h.1M192 65.8v.5M192 67.2v.4M193.6 66.3h.1M193.6 67.2h.1M195.6 61.3h.1"/>
<path d="M195.6 61.3v1.8M196.3 60.5h.1M196.3 64h.1M196.3 60.5h2.1M196.3 60.5v3.5M196.3 64h2.1M198.4 60.5h.1M198.4 64h.1M198.4 60.5v3.5M199.1 61.3h.1M199.1 61.3v1.8M51.7 119.5h3.2"/>
<path d="M53.3 119.5h.1M53.3 119.1v.4M54.9 119.5h.1M151.1 104.9h8.9v8.9h-8.9zM33.8 122.7h8.9v12.4h-8.9zM51.7 120.4h3.2M53.3 120.4h.1M53.3 120.4v.5M54.9 120.4h.1M73.4 139.7h.1M73.4 137.6h.1M73.4 139.7l1.1 1.1"/>
<path d="M73.4 137.6l1.1 1.1M74 136h.1M74 136l.5 .6M74.5 138.7h.1M74.5 136.6h.1M74.5 138.7l-1.1 1M74.5 136.6l-1.1 1M75.9 139.7h.1M75.9 137.6h.1M75.9 139.7l1.1 1.1M75.9 137.6l1.1 1.1M76.5 136h.1"/>
<path d="M76.5 136l.5 .6M77 138.7h.1M77 136.6h.1M77 138.7l-1.1 1M77 136.6l-1.1 1M83.6 129.8h.1M83.6 128h.1M84.1 129.2h.1M84.1 127.5h.1M84.1 129.2l1.1 1.1M84.1 129.2l-.5 .6M84.1 127.5l1.1 1.1"/>
<path d="M84.1 127.5l-.5 .5M85.2 130.3h.1M85.2 128.6h.1M86.2 129.2h.1M86.2 127.5h.1M86.2 129.2l1.1 1.1M86.2 129.2l-1 1.1M86.2 127.5l1.1 1.1M86.2 127.5l-1 1.1M87.3 130.3h.1M87.3 128.6h.1M88.3 129.2h.1"/>
<path d="M88.3 127.5h.1M88.3 129.2l.6 .6M88.3 129.2l-1 1.1M88.3 127.5l.6 .5M88.3 127.5l-1 1.1M74.5 140.8h.1M74.5 140.8l-.5 .6M77 140.8h.1M77 140.8l-.5 .6M56.9 163.6h.3M57.2 163.6h.1M57.2 162h.1"/>
<path d="M57.2 162v3.2M58.1 162h.1M58.1 163.6h.1M58.1 163.6h.6M58.1 162v3.2M88.9 176h3.6M88.9 177.3a2.81 2.81 0 0 1 3.5 0M90.7 177.8h.1M90.7 176.7v1.1M92.5 176h.1M94.4 176.6h.1M94.4 177.5h.1"/>
<path d="M94.4 176.6h3.2M94.4 177.5h3.2M96 177.5h.1M96 176.6h.1M96 176v.6M96 177.5v.3"/>
</g>
<path d="M199.3 34h3.2M202.5 34h.1M247.3 35.7h3.2M250.5 35.7h.1M190.4 66h3.2M193.6 66h.1" fill="none" stroke="#00f" stroke-width=".17" stroke-dasharray="46165305"/>
<path d="M180.8 45.1h.1M180.8 43.9l1.2 1.2M181.9 43.9l-1.1 1.2M182 45.1h.1M145.2 107.3h.1M145.3 106.2l1.1 1.1M146.4 106.2l-1.2 1.1M146.4 107.3h.1" fill="none" stroke="#804000" stroke-width=".16"/>
<circle cx="78" cy="14.2" r=".5" fill="#fff" stroke="#f00" stroke-width=".17"/>
<path d="M73.2 14.2h.1M73.2 14.2h4.3" fill="none" stroke="#f00" stroke-width=".17"/>
<circle cx="84.4" cy="14.2" r=".5" fill="#fff" stroke="#f00" stroke-width=".17"/>
<path d="M85 14.2h4.2M89.2 14.2h.1M55.1 62.2h.1M55.1 67.6h.1M55.1 62.2v1.8M55.1 65.8v1.8" fill="none" stroke="#f00" stroke-width=".17"/>
<g fill="none" stroke="#00f" stroke-width=".17">
<path d="M53.5 65.2h3.2M53.5 64.3h3.2M55.1 64.3h.1M55.1 65.2h.1M55.1 64v.3M55.1 65.2v.6M56.7 65.2h.1M56.7 64.3h.1M68.6 112.7l.4-.1 .3 .1M68.6 112.7h.1M68.6 112.7l-1 1.1M69.3 112.7h.1"/>
<path d="M69.3 112.7l1.8 2.2M71.2 114.8l.2 .2 .4-.2M72.9 113.8h.1M72.9 113.8l-1.1 1.1"/>
</g>
<circle cx="67" cy="113.8" r=".5" fill="#fff" stroke="#f00" stroke-width=".17"/>
<path d="M62.2 113.8h.1M62.2 113.8h4.3" fill="none" stroke="#f00" stroke-width=".17"/>
<circle cx="73.4" cy="113.8" r=".5" fill="#fff" stroke="#f00" stroke-width=".17"/>
<path d="M79.5 30.2h.1M79.5 30.2h1.7M86.6 30.2h1.7M88.3 30.2h.1M74 113.8h4.2M78.2 113.8h.1M241.8 110.2h.1M241.8 110.2h1.8M248.9 110.2h1.8M250.7 110.2h.1" fill="none" stroke="#f00" stroke-width=".17"/>
<g fill="none" stroke="#00f" stroke-width=".17">
<path d="M81.2 30.2h.1M81.8 29.7h.1M81.8 29.7l1 1.1M81.8 29.7l-.6 .5M82.8 30.8h.1M83.9 29.7h.1M83.9 29.7l1.1 1.1M83.9 29.7l-1.1 1.1M85 30.8h.1M86.1 29.7h.1M86.1 29.7l.5 .5M86.1 29.7l-1.1 1.1"/>
<path d="M244.1 109.7h.1M244.1 109.7l-.5 .5M244.1 109.7l1.1 1.1M245.2 110.8h.1M246.3 109.7h.1M246.3 109.7l-1.1 1.1M246.3 109.7l1 1.1M247.3 110.8h.1M248.4 109.7h.1M248.4 109.7l-1.1 1.1M248.4 109.7l.5 .5M248.9 110.2h.1"/>
</g>
<g fill="#f0f" stroke="#f0f" stroke-width=".17">
<circle cx="62.2" cy="62.2" r=".32"/>
<circle cx="74" cy="78.2" r=".33"/>
<circle cx="65.8" cy="14.2" r=".32"/>
<circle cx="76.4" cy="46.7" r=".33"/>
<circle cx="74" cy="32" r=".33"/>
<circle cx="76.4" cy="30.2" r=".32"/>
<circle cx="76.4" cy="144.5" r=".33"/>
<circle cx="74" cy="129.8" r=".33"/>
<circle cx="76.4" cy="128" r=".32"/>
<circle cx="60.4" cy="113.8" r=".32"/>
<circle cx="206.2" cy="28.4" r=".32"/>
<circle cx="192" cy="62.2" r=".32"/>
<circle cx="183.1" cy="112" r=".32"/>
<circle cx="211.6" cy="99.5" r=".32"/>
<circle cx="225.8" cy="99.5" r=".32"/>
<circle cx="186.7" cy="106.7" r=".32"/>
<circle cx="241.8" cy="108.4" r=".32"/>
<circle cx="211.6" cy="103.1" r=".32"/>
<circle cx="209.8" cy="46.2" r=".32"/>
<circle cx="197.3" cy="69.3" r=".32"/>
<circle cx="160" cy="46.2" r=".32"/>
<circle cx="177.8" cy="48" r=".32"/>
<circle cx="202.7" cy="62.2" r=".32"/>
<circle cx="19.5" cy="32" r=".32"/>
<circle cx="19.5" cy="30.2" r=".32"/>
<circle cx="19.5" cy="33.8" r=".32"/>
<circle cx="23.1" cy="76.4" r=".32"/>
<circle cx="23.1" cy="80" r=".32"/>
<circle cx="23.1" cy="78.2" r=".32"/>
<circle cx="76.3" cy="76.4" r=".33"/>
<circle cx="24.9" cy="128" r=".32"/>
<circle cx="24.9" cy="131.6" r=".32"/>
<circle cx="24.9" cy="129.8" r=".32"/>
<circle cx="103.1" cy="183.1" r=".32"/>
<circle cx="96" cy="167.1" r=".32"/>
<circle cx="90.7" cy="167.1" r=".32"/>
<circle cx="96" cy="183.1" r=".32"/>
<circle cx="117.3" cy="156.4" r=".32"/>
<circle cx="117.3" cy="184.9" r=".32"/>
<circle cx="69.3" cy="158.2" r=".32"/>
<circle cx="76.2" cy="93" r=".34"/>
</g>
<g font-size="4.1" fill="#00f">
<text x="94.2" y="23">USB HOST</text>
<text x="96" y="67.5">USB HOST</text>
<text x="190.2" y="79.9">CAN BUS</text>
<text x="96" y="117.3">USB HOST</text>
<text x="192.2" y="128.8">UART/485</text>
<text x="97.8" y="195.5">USB OTG</text>
</g>
<g font-size="2.5">
<text x="235.2" y="197.7">USB/485/CAN</text>
<text x="244.6" y="192.7">华清远见研发中心 dev.hqyj.com</text>
</g>
<g font-size="1.9">
<text x="95.5" y="9.8">VSYS</text>
<text x="84.5" y="56">VSYS</text>
<text x="79.1" y="107.6">VSYS</text>
</g>
<g font-size="1.7" fill="#000080">
<text x="195.6" y="60.2">X1</text>
<text x="195.6" y="65.6">8M</text>
</g>
<g font-size="1.6" fill="#000080">
<text x="72.9" y="13.9">F2</text>
<text x="85.3" y="13.9">FUSE 500mA</text>
<text x="55.8" y="18.9">C52</text>
<text x="56" y="22.4">1uF</text>
<text x="39.1" y="24.6">J16</text>
<text x="78.2" y="29.9">R68</text>
<text x="88.9" y="29.9">22R</text>
<text x="78.1" y="31.7">R67</text>
<text x="88.9" y="31.7">22R</text>
<text x="202.7" y="33.4">C54</text>
<text x="211.6" y="33.4">R71</text>
<text x="211.6" y="35.2">5.1K</text>
<text x="35.6" y="38.8">USB_A</text>
<text x="69.9" y="40.7">R69</text>
<text x="78.1" y="40.6">R70</text>
<text x="133.4" y="39.7">CN1</text>
<text x="160" y="40.6">120R</text>
<text x="172.5" y="40.6">R72</text>
<text x="188.1" y="41.6">U13</text>
<text x="202.7" y="37">0.1uF</text>
<text x="219.9" y="41.6">U14</text>
<text x="250.7" y="37">C55</text>
<text x="250.7" y="38.8">0.1uF</text>
<text x="69.9" y="43.1">15K</text>
<text x="78.1" y="42.9">15K</text>
<text x="133.4" y="54.1">RS485/422</text>
<text x="179.6" y="54.8">R77</text>
<text x="179.6" y="56.6">10K</text>
<text x="188.3" y="54.1">SN65HVD230</text>
<text x="50.8" y="64">C53</text>
<text x="65.8" y="61.9">F3</text>
<text x="74.7" y="61.9">FUSE 500mA</text>
<text x="188.5" y="65.4">C56</text>
<text x="204.5" y="65.4">C57</text>
<text x="224" y="65.4">MCP2515</text>
<text x="39.1" y="70.8">J17</text>
<text x="50.8" y="66.9">1uF</text>
<text x="188.5" y="69">22pF</text>
<text x="204.5" y="69">22pF</text>
<text x="80" y="76.1">R74</text>
<text x="80" y="77.9">R73</text>
<text x="90.7" y="76.1">22R</text>
<text x="90.7" y="77.9">22R</text>
<text x="35.6" y="85">USB_A</text>
<text x="69.9" y="86.6">R75</text>
<text x="69.9" y="88.7">15K</text>
<text x="77.9" y="86.4">R76</text>
<text x="77.9" y="88.4">15K</text>
<text x="199.1" y="97.5">R80</text>
<text x="199.1" y="101">10K</text>
<text x="218.7" y="99.2">C59</text>
<text x="218.7" y="101">0.1uF</text>
<text x="152.4" y="103.8">U15</text>
<text x="196.8" y="103.8">U16</text>
<text x="218.7" y="102.8">C60</text>
<text x="218.7" y="104.6">1nF</text>
<text x="228.8" y="107.2">R85</text>
<text x="232.6" y="107.1">22R</text>
<text x="65.8" y="111.7">F4</text>
<text x="69.3" y="111.7">FUSE 500mA</text>
<text x="228.8" y="112.6">R83</text>
<text x="232.4" y="112.4">22R</text>
<text x="243.8" y="112.6">120R</text>
<text x="244.2" y="109.9">R84</text>
<text x="48.3" y="118.6">C58</text>
<text x="151.1" y="115.2">74AHC1G14</text>
<text x="197" y="116">SP3485</text>
<text x="40.9" y="122.3">J18</text>
<text x="48.3" y="122">1uF</text>
<text x="80" y="129.5">R78</text>
<text x="80" y="127.7">R79</text>
<text x="90.7" y="129.5">22R</text>
<text x="90.7" y="127.7">22R</text>
<text x="37.3" y="136.6">USB_A</text>
<text x="69.7" y="138.5">R81</text>
<text x="69.7" y="140.5">15K</text>
<text x="77.5" y="138.2">R82</text>
<text x="77.5" y="140.3">15K</text>
<text x="112" y="161.5">J19</text>
<text x="53.3" y="163.2">C61</text>
<text x="58.7" y="163.2">4.7uF</text>
<text x="85" y="179.4">10uF</text>
<text x="85.3" y="176">CT4</text>
<text x="97.6" y="179.1">0.1uF</text>
<text x="98" y="176">C62</text>
<text x="108.5" y="181">USBOTG</text>
</g>
<g font-size="1.6">
<text x="29.9" y="28.1">5</text>
<text x="29.9" y="29.8">6</text>
<text x="42.1" y="28.1">1</text>
<text x="42.1" y="29.8">2</text>
<text x="200" y="26.3">DC33V</text>
<text x="242.7" y="26.3">DC33V</text>
<text x="29.9" y="31.6">7</text>
<text x="29.9" y="33.4">8</text>
<text x="42.1" y="31.6">3</text>
<text x="42.1" y="33.4">4</text>
<text x="138.1" y="47.6">2</text>
<text x="138.1" y="45.8">3</text>
<text x="138.1" y="44.1">4</text>
<text x="138.1" y="42.3">5</text>
<text x="184.6" y="44.1">5</text>
<text x="184.6" y="45.8">6</text>
<text x="184.6" y="47.6">7</text>
<text x="198.6" y="47.6">1</text>
<text x="198.6" y="45.8">3</text>
<text x="198.6" y="44.1">2</text>
<text x="216.6" y="44.1">1</text>
<text x="216.6" y="45.8">2</text>
<text x="216.6" y="47.6">3</text>
<text x="235.9" y="47.6">18</text>
<text x="235.9" y="45.8">19</text>
<text x="235.9" y="44.1">20</text>
<text x="138.1" y="49.4">1</text>
<text x="184.6" y="49.4">8</text>
<text x="198.6" y="49.4">4</text>
<text x="216.6" y="49.4">4</text>
<text x="216.6" y="51.2">5</text>
<text x="216.6" y="53">6</text>
<text x="235.9" y="53">15</text>
<text x="235.9" y="51.2">16</text>
<text x="235.9" y="49.4">17</text>
<text x="216.6" y="54.7">7</text>
<text x="216.6" y="56.5">8</text>
<text x="216.6" y="58.3">9</text>
<text x="235.9" y="58.3">12</text>
<text x="235.9" y="56.5">13</text>
<text x="235.9" y="54.7">14</text>
<text x="215.7" y="60.1">10</text>
<text x="235.9" y="60.1">11</text>
<text x="29.9" y="74.3">5</text>
<text x="29.9" y="76.1">6</text>
<text x="29.9" y="77.9">7</text>
<text x="42.1" y="74.3">1</text>
<text x="42.1" y="76.1">2</text>
<text x="42.1" y="77.9">3</text>
<text x="29.9" y="79.6">8</text>
<text x="42.1" y="79.6">4</text>
<text x="208.9" y="93.6">DC33V</text>
<text x="149" y="106.3">1</text>
<text x="161.3" y="106.3">5</text>
<text x="162.7" y="102.4">DC33V</text>
<text x="193.5" y="106.3">1</text>
<text x="205.7" y="106.3">8</text>
<text x="149" y="108.1">2</text>
<text x="149" y="109.9">3</text>
<text x="161.3" y="109.9">4</text>
<text x="193.5" y="108.1">2</text>
<text x="193.5" y="109.9">3</text>
<text x="193.5" y="111.6">4</text>
<text x="205.7" y="111.6">5</text>
<text x="205.7" y="109.9">6</text>
<text x="205.7" y="108.1">7</text>
<text x="31.7" y="125.9">5</text>
<text x="43.9" y="125.9">1</text>
<text x="31.7" y="127.6">6</text>
<text x="31.7" y="129.4">7</text>
<text x="31.7" y="131.2">8</text>
<text x="43.9" y="127.6">2</text>
<text x="43.9" y="129.4">3</text>
<text x="43.9" y="131.2">4</text>
<text x="109.9" y="166.8">1</text>
<text x="117" y="162.3" transform="rotate(-90 117 162.3)">6</text>
<text x="120.5" y="162.3" transform="rotate(-90 120.5 162.3)">7</text>
<text x="109.9" y="168.5">2</text>
<text x="109.9" y="170.3">3</text>
<text x="109.9" y="172.1">4</text>
<text x="109.9" y="173.9">5</text>
<text x="123.9" y="168.5">10</text>
<text x="123.9" y="172.1">11</text>
<text x="117" y="179.9" transform="rotate(-90 117 179.9)">8</text>
<text x="120.5" y="179.9" transform="rotate(-90 120.5 179.9)">9</text>
<text x="228.1" y="195.1">Title</text>
<text x="228.1" y="200.4">Size</text>
<text x="229.9" y="202.2">A3</text>
<text x="235.2" y="200.4">Document</text>
<text x="243.7" y="200.4">Number</text>
<text x="286.8" y="200.4">Rev</text>
<text x="228.1" y="205.7">Date:</text>
<text x="237.4" y="205.7">Monday, June 09, 2014</text>
<text x="263.7" y="205.7">Sheet</text>
<text x="272.6" y="205.7">8</text>
<text x="277.9" y="205.7">o f</text>
<text x="283.3" y="205.7">12</text>
</g>
<g font-size="1.6" fill="#004080">
<text x="32.9" y="29.2">NC1VBUS</text>
<text x="32.9" y="30.9">NC2</text>
<text x="32.9" y="32.7">NC3</text>
<text x="32.9" y="34.5">NC4 GND</text>
<text x="37.9" y="32.7">D+</text>
<text x="38.3" y="30.9">D-</text>
<text x="187.6" y="45.2">VREF</text>
<text x="187.6" y="46.9">CANL</text>
<text x="193.1" y="46.9">VDD</text>
<text x="193.3" y="45.2">VSS</text>
<text x="219.6" y="45.2">TXCAN</text>
<text x="219.6" y="46.9">RXCAN</text>
<text x="229.6" y="46.9">RSET</text>
<text x="230.5" y="45.2">VDD</text>
<text x="187.6" y="48.7">CANH</text>
<text x="187.6" y="50.5">RS</text>
<text x="193.1" y="50.5">RXD</text>
<text x="193.3" y="48.7">TXD</text>
<text x="219.6" y="48.7">CLKOUT/SOF</text>
<text x="219.6" y="50.5">TX0RTS</text>
<text x="219.6" y="52.3">TX1RTS</text>
<text x="231.5" y="50.5">SO</text>
<text x="231.6" y="48.7">CS</text>
<text x="232.3" y="52.3">SI</text>
<text x="219.6" y="54.1">NC</text>
<text x="219.6" y="55.8">TX2RTS</text>
<text x="219.6" y="57.6">OSC2</text>
<text x="219.6" y="59.4">OSC1</text>
<text x="228.7" y="59.4">RX0BF</text>
<text x="230.6" y="55.8">SCK</text>
<text x="230.7" y="54.1">NC1</text>
<text x="231.2" y="57.6">INT</text>
<text x="219.6" y="61.2">VSS</text>
<text x="228.7" y="61.2">RX1BF</text>
<text x="32.9" y="75.4">NC1VBUS</text>
<text x="32.9" y="77.2">NC2</text>
<text x="38.3" y="77.2">D-</text>
<text x="32.9" y="79">NC3</text>
<text x="32.9" y="80.7">NC4 GND</text>
<text x="37.9" y="79">D+</text>
<text x="152" y="107.4">NC</text>
<text x="155.8" y="107.4">VCC</text>
<text x="196.5" y="107.4">RO</text>
<text x="200.3" y="107.4">VCC</text>
<text x="152" y="109.2">A</text>
<text x="152" y="111">GND</text>
<text x="158.1" y="111">Y</text>
<text x="196.5" y="109.2">RE</text>
<text x="196.5" y="111">DE</text>
<text x="196.5" y="112.7">DI</text>
<text x="200.4" y="112.7">VSS</text>
<text x="202.5" y="111">A</text>
<text x="202.5" y="109.2">B</text>
<text x="34.7" y="127">NC1VBUS</text>
<text x="34.7" y="128.7">NC2</text>
<text x="34.7" y="130.5">NC3</text>
<text x="39.7" y="130.5">D+</text>
<text x="40.1" y="128.7">D-</text>
<text x="34.7" y="132.3">NC4 GND</text>
<text x="112.9" y="167.9">VBUS</text>
<text x="118.1" y="166.2" transform="rotate(-90 118.1 166.2)">#6</text>
<text x="121.7" y="166.2" transform="rotate(-90 121.7 166.2)">#7</text>
<text x="112.9" y="169.6">D-</text>
<text x="112.9" y="171.4">D+</text>
<text x="112.9" y="173.2">ID</text>
<text x="118.6" y="169.6">NC1</text>
<text x="118.6" y="173.2">NC2</text>
<text x="112.9" y="175">GND</text>
<text x="118.1" y="176.9" transform="rotate(-90 118.1 176.9)">#8</text>
<text x="121.7" y="176.9" transform="rotate(-90 121.7 176.9)">#9</text>
</g>
<g font-size="1.6" fill="#f00">
<text x="96.9" y="30.6">UH_DM2</text>
<text x="96.9" y="32.6">UH_DP2</text>
<text x="114.1" y="32.6">12</text>
<text x="114.3" y="30.6">12</text>
<text x="146.1" y="44.1">485A</text>
<text x="146.1" y="42.3">485B</text>
<text x="263.2" y="46.6">BUF_XnRESET_EXT</text>
<text x="285.4" y="46.6">4</text>
<text x="263.2" y="51.9">BUF_I2C_SCL6</text>
<text x="263.2" y="48.4">BUF_BK_LED</text>
<text x="263.2" y="50.2">BUF_I2C_SDA6</text>
<text x="284.3" y="48.4">4,12</text>
<text x="285.7" y="51.9">4,12</text>
<text x="285.9" y="50.2">4,12</text>
<text x="263.2" y="57.3">BUF_GPX0_0</text>
<text x="263.2" y="55.5">BUF_GPC1_1</text>
<text x="283.9" y="57.3">4</text>
<text x="284.3" y="55.5">4,12</text>
<text x="98.7" y="76.8">UH_DM3</text>
<text x="116.1" y="76.8">12</text>
<text x="98.7" y="78.8">UH_DP3</text>
<text x="115.9" y="78.8">12</text>
<text x="167.9" y="107.2">4</text>
<text x="170.5" y="107.2">BUF_XuRXD1</text>
<text x="162.5" y="112.4">4</text>
<text x="167" y="112.4">BUF_XuTXD1</text>
<text x="256.4" y="109.9">485A</text>
<text x="256.4" y="108.1">485B</text>
<text x="100.5" y="128.4">MD_USBDN</text>
<text x="100.5" y="130.3">MD_USBDP</text>
<text x="120.2" y="130.3">12</text>
<text x="120.4" y="128.4">12</text>
<text x="25.6" y="159">12</text>
<text x="38.1" y="159">XuotgVBUS</text>
<text x="62.8" y="173.2">12</text>
<text x="63.3" y="169.3">12</text>
<text x="63.3" y="171.1">12</text>
<text x="75.7" y="169.3">XuotgDM</text>
<text x="75.7" y="171.1">XuotgDP</text>
<text x="77" y="173.2">XuotgID</text>
</g>
<text font-size="1.5" fill="#00f" x="91.2" y="175.6">+</text>
<g font-size="1.3">
<text x="30.8" y="1.3">5</text>
<text x="88.8" y="1.3">4</text>
<text x="146.9" y="1.3">3</text>
<text x="205" y="1.3">2</text>
<text x="263.1" y="1.3">1</text>
<text x=".5" y="28.4">D</text>
<text x="292.6" y="28.4">D</text>
<text x=".5" y="79.5">C</text>
<text x="292.6" y="79.5">C</text>
<text x=".5" y="130.6">B</text>
<text x="292.6" y="130.6">B</text>
<text x=".5" y="181.7">A</text>
<text x="292.6" y="181.7">A</text>
<text x="30.8" y="207.4">5</text>
<text x="88.8" y="207.4">4</text>
<text x="146.9" y="207.4">3</text>
<text x="205" y="207.4">2</text>
<text x="263.1" y="207.4">1</text>
</g>
</svg>
